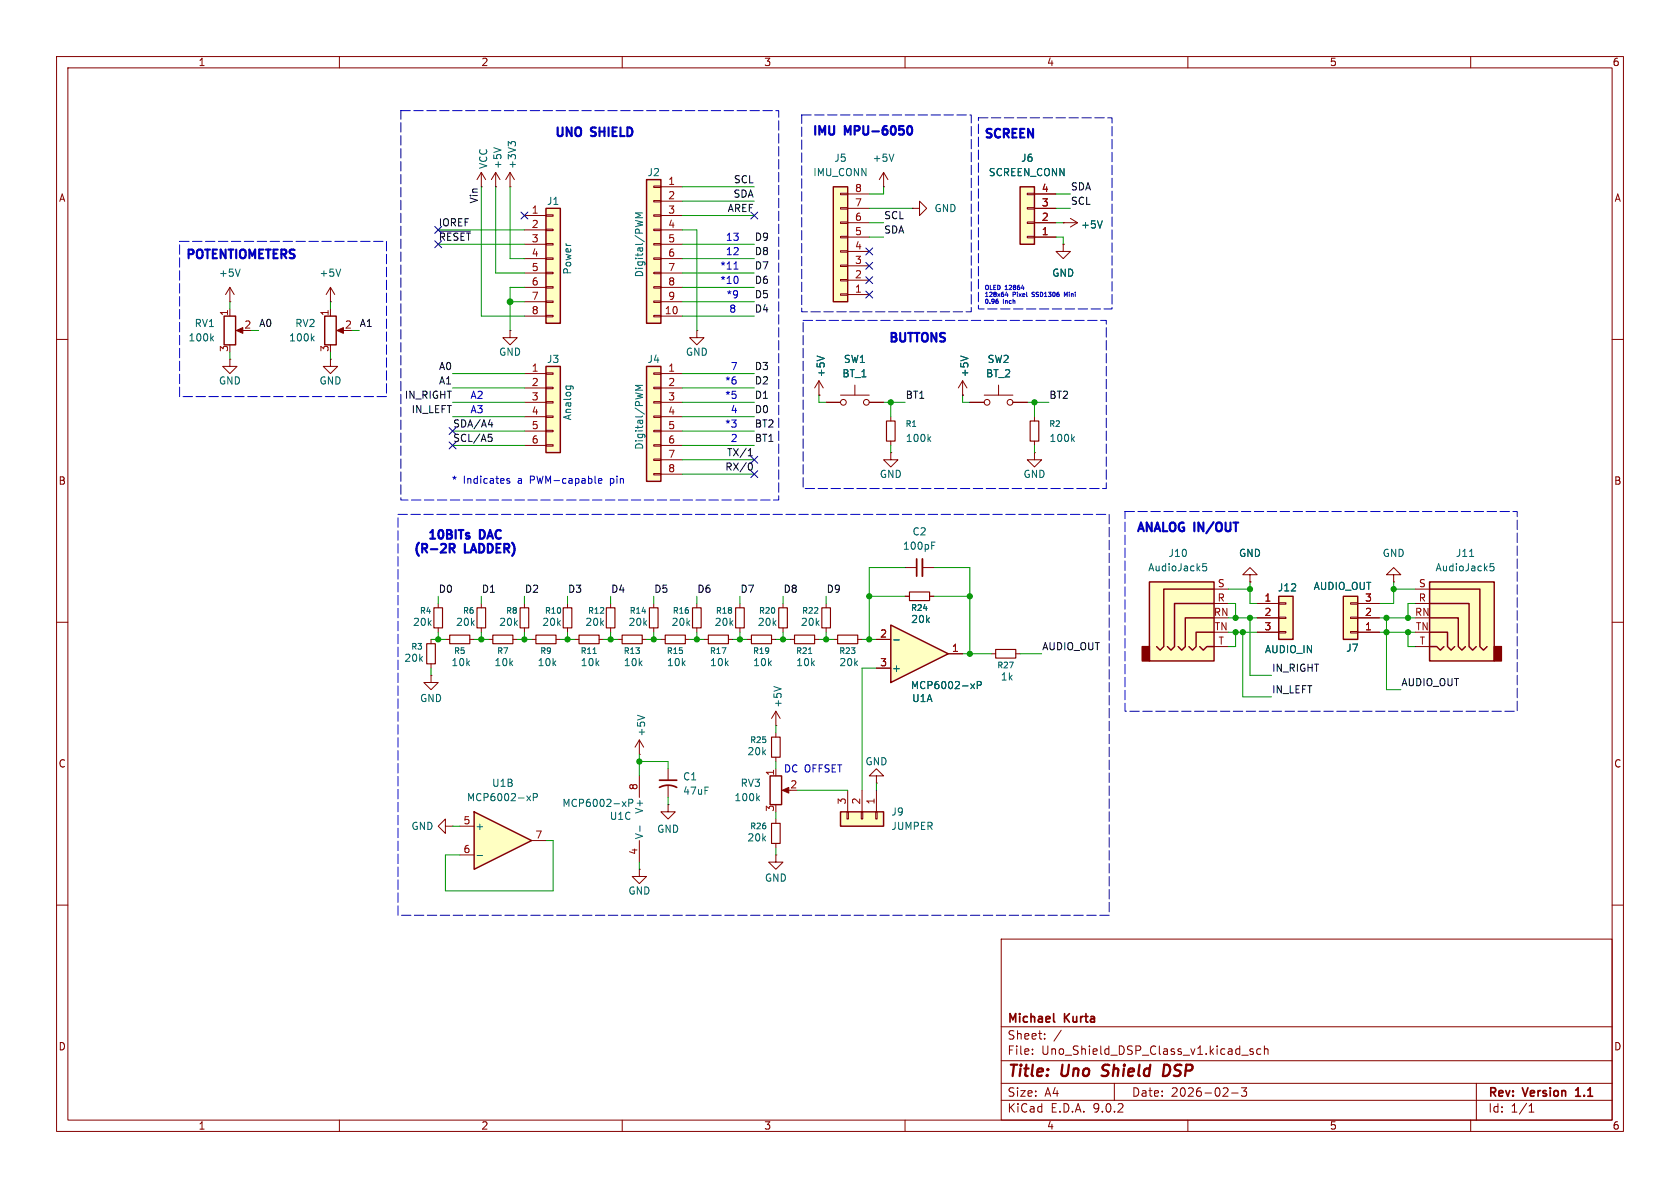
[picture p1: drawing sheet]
<svg xmlns="http://www.w3.org/2000/svg" width="297mm" height="210mm" viewBox="0 0 297 210" stroke-linecap="round" stroke-linejoin="round" font-family="sans-serif">
<g fill="none" stroke="#840000" stroke-width=".18">
<path d="M10 10h277v190h-277zM12 12h273v186h-273zM60 10v2M110 10v2M160 10v2M210 10v2M260 10v2M188 39.4h.1M188 39.4h2.5M189.2 38.6l1.3 .8M190.5 39.4l-1.3 .7M40.6 53.3h.1"/>
<path d="M40.6 50.8v2.5M40.6 54.6v1.3M40.6 50.8l-.7 1.3M40.6 50.8l.8 1.3M42.2 58.4h1M58.4 53.3h.1M58.4 50.8l-.7 1.3M58.4 50.8l.8 1.3M58.4 50.8v2.5M90.2 58.4v1.3h1.2l-1.2 1.3-1.3-1.3h1.3M90.2 58.4h.1M10 60h2"/>
<path d="M40.6 63.5v1.3h1.3l-1.3 1.2-1.2-1.2h1.2M40.6 63.5h.1M285 60h2M10 110h2M285 110h2M10 160h2M177 166h108v32h-108zM285 160h2M60 198v2M110 198v2M160 198v2M177 194.5h108"/>
<path d="M177 191.5h108M177 187.5h108M177 181.5h108M182.5 186.3v.1M182.5 185.5v.1M184.7 183.6v.1M184.7 182.8v.1M187.6 182.1l-1.3 2M197 191.5v3M210 198v2M217.7 193.2h1.2M219.5 192.3h.9l-.5 .6 .4 .1v.7l-.2 .1h-.4l-.2-.1"/>
<path d="M219.5 186.5h1.2M221.5 185.5l-.3-.1-.2 .2v.2l.5 .2v.3h-.5M222.9 185.5l-.4-.1-.3 .3v.4l.1 .2h.6M223.5 185.5l.2-.1 .4 .1 .1 .9M223.5 184.9v1.5M260 198v2M261 191.5v6.5M270.3 196.6h.9M270.3 195.5l.4-.4v1.5"/>
</g>
<path d="M186.3 179.2v1.3l.2 .2M278.6 193.8h.8M278.7 192.6l-.1 .1" fill="none" stroke="#840000" stroke-width=".3"/>
<path d="M194.7 190.1l.3 .1M195.1 188.4l-.2 .4 .1 .2M206.6 188.3l-.8-.1-.2 2h.5l.5-.3" fill="none" stroke="#840000" stroke-width=".4"/>
<path d="M194.9 39l-.5 1.3M37.4 59.8l.3 .5M37.7 59.4l-.4 .5M42.5 47.6l-.5 1.2M60.2 47.6l-.4 1.2" fill="none" stroke="#006464" stroke-width=".18"/>
<path d="M39.6 55.9h2.1v5.1h-2.1z" fill="none" stroke="#840000" stroke-width=".25"/>
<path d="M41.8 58.4l1.1-.5v1z" fill="#840000" stroke="#840000" stroke-width=".18"/>
<path d="M180.3 33h2.6v10.2h-2.6z" fill="#ffffc2"/>
<path d="M180.3 33h2.6v10.2h-2.6z" fill="none" stroke="#840000" stroke-width=".25"/>
<g fill="none" stroke="#840000" stroke-width=".18">
<path d="M181.6 39.2h1.3v.3h-1.3zM181.6 36.7h1.3v.3h-1.3zM181.6 34.2h1.3v.2h-1.3zM182.9 39.4h3.8M182.9 36.8h3.8M182.9 34.3h3.8M181.6 41.8h1.3v.2h-1.3zM182.9 41.9h3.8M170.2 69.9h.1M170.2 67.3l-.8 1.3M170.2 67.3l.7 1.3M170.2 67.3v2.6"/>
<path d="M171.4 71.1h2.6M174 69.9h5.1M176.5 68.1v1.8M179.1 71.1h2.5M182.9 80v1.3h1.2l-1.2 1.3-1.3-1.3h1.3M182.9 80h.1"/>
<circle cx="174.5" cy="71.1" r=".51"/>
<circle cx="178.6" cy="71.1" r=".51"/>
</g>
<path d="M169.8 62.9l1.3 .5" fill="none" stroke="#006464" stroke-width=".18"/>
<path d="M114.3 64.8h2.5v20.3h-2.5z" fill="#ffffc2"/>
<path d="M114.3 64.8h2.5v20.3h-2.5z" fill="none" stroke="#840000" stroke-width=".25"/>
<g fill="none" stroke="#840000" stroke-width=".18">
<path d="M115.6 65.9h1.2v.3h-1.2zM115.6 68.5h1.2v.2h-1.2zM115.6 71h1.2v.2h-1.2zM115.6 73.5h1.2v.3h-1.2zM115.6 76.1h1.2v.2h-1.2zM115.6 78.6h1.2v.3h-1.2zM116.8 66h3.8M116.8 68.6h3.8M116.8 71.1h3.8M116.8 73.7h3.8M116.8 76.2h3.8M116.8 78.7h3.8"/>
<path d="M157.5 73.7v.7M157.5 78v.7M115.6 81.2h1.2v.2h-1.2zM115.6 83.7h1.2v.2h-1.2zM116.8 81.3h3.8M116.8 83.8h3.8M157.5 80v1.3h1.2l-1.2 1.3-1.3-1.3h1.3M157.5 80h.1M137.2 151.1v1.3h1.2l-1.2 1.3-1.3-1.3h1.3M137.2 151.1h.1"/>
</g>
<path d="M113.6 68.1h-1.3l.9 .4-.9 .5h1.3M164.2 77.6l.3 .4M164.5 77.2l-.4 .5" fill="none" stroke="#006464" stroke-width=".18"/>
<path d="M156.7 74.4h1.5v3.6h-1.5z" fill="none" stroke="#840000" stroke-width=".2"/>
<path d="M96.5 64.8h2.6v15.2h-2.6z" fill="#ffffc2"/>
<path d="M96.5 64.8h2.6v15.2h-2.6z" fill="none" stroke="#840000" stroke-width=".25"/>
<g fill="none" stroke="#840000" stroke-width=".18">
<path d="M90.2 33h.1M90.2 30.5l-.8 1.3M90.2 30.5l.7 1.3M90.2 30.5v2.5M92.7 66h3.8M92.7 68.6h3.8M92.7 71.1h3.8M92.7 73.7h3.8M92.7 76.2h3.8M92.7 78.7h3.8M96.5 65.9h1.3v.3h-1.3zM96.5 68.5h1.3v.2h-1.3z"/>
<path d="M96.5 71h1.3v.2h-1.3zM96.5 73.5h1.3v.3h-1.3zM96.5 76.1h1.3v.2h-1.3zM96.5 78.6h1.3v.3h-1.3zM113 137.2v3.8M113 148.6v3.8"/>
</g>
<path d="M90.3 25.4l-.4-.4v.8M90.3 25.3l.3-.3h.3l.2 .3M100.1 68.2h1l.2 .3M100.1 68.2v.4M100.8 68.2l.1 .4M110 141.7l.7 .9M110.7 141.7l-.7 .9M111.2 142l.6-.1 .1-.2-.1-.3-.6-.1v1.3M113.1 146v1" fill="none" stroke="#006464" stroke-width=".18"/>
<path d="M203.2 102.9h11.4v13.9h-11.4z" fill="#ffffc2"/>
<path d="M201.9 114.3h1.3v2.5h-1.3z" fill="#840000" stroke="#840000" stroke-width=".25"/>
<path d="M203.2 102.9h11.4v13.9h-11.4zM212.1 114.3l.6 .6 .7-.6h1.2M214.6 106.7h-7v7.6l-.6 .6-.6-.6M214.6 111.8h-3.1v2.5l-.7 .6-.6-.6M214.6 104.1h-8.9v10.2l-.6 .6-.6-.6M214.6 109.2h-5.1v5.1l-.6 .6-.6-.6" fill="none" stroke="#840000" stroke-width=".25"/>
<path d="M214.6 104.1h2.6M214.6 106.7h2.6M214.6 114.3h2.6" fill="none" stroke="#840000" stroke-width=".18"/>
<path d="M213.3 99.6h-.6l-.1 .6 .2-.1 .4 .1 .1 .2v.4l-.2 .1-.5-.1" fill="none" stroke="#006464" stroke-width=".18"/>
<path d="M157.5 110.5l10.1 5.1-10.1 5.1z" fill="#ffffc2"/>
<path d="M157.5 110.5l10.1 5.1-10.1 5.1z" fill="none" stroke="#840000" stroke-width=".25"/>
<g fill="none" stroke="#840000" stroke-width=".18">
<path d="M85.1 30.5l-.8 1.3M85.1 30.5l.8 1.3M85.1 30.5v2.5M161.3 36.8h1.3v-1.2l1.2 1.2-1.2 1.3v-1.3M161.3 36.8h.1M182.9 73.7v.7M182.9 78v.7M154.9 118.1h2.6M154.9 113h2.6M160 105.4h.8M160 100.3h2.1M163.1 100.3h2"/>
<path d="M164.3 105.4h.8M167.6 115.6h2.6M175.3 115.6h.7M179.6 115.6h.7"/>
</g>
<path d="M189.6 77.6l.3 .4M189.9 77.2l-.4 .5M164.7 96.4h.4M164.7 95.8h.6M158 113.1h1M171.6 120.9l.7 .8M172.3 120.9l-.7 .8M172.8 121.1h.6l.1-.2-.1-.3-.6-.1v1.2" fill="none" stroke="#006464" stroke-width=".18"/>
<path d="M182.1 74.4h1.5v3.6h-1.5zM160.8 104.6h3.5v1.6h-3.5zM176 114.8h3.6v1.5h-3.6z" fill="none" stroke="#840000" stroke-width=".2"/>
<path d="M162.1 98.8v3.1" fill="none" stroke="#840000" stroke-width=".3"/>
<path d="M163.1 98.8v3.1" fill="none" stroke="#840000" stroke-width=".33"/>
<path d="M226.1 105.4h2.5v7.6h-2.5z" fill="#ffffc2"/>
<path d="M226.1 105.4h2.5v7.6h-2.5z" fill="none" stroke="#840000" stroke-width=".25"/>
<path d="M222.2 106.7h3.9M222.2 109.2h3.9M222.2 111.8h3.9M226.1 106.6h1.2v.2h-1.2zM226.1 109.1h1.2v.2h-1.2zM226.1 111.6h1.2v.3h-1.2z" fill="none" stroke="#840000" stroke-width=".18"/>
<path d="M237.5 105.4h2.5v7.6h-2.5z" fill="#ffffc2"/>
<path d="M57.4 55.9h2v5.1h-2zM237.5 105.4h2.5v7.6h-2.5z" fill="none" stroke="#840000" stroke-width=".25"/>
<g fill="none" stroke="#840000" stroke-width=".18">
<path d="M156.2 33h.1M156.2 30.5l-.8 1.3M156.2 30.5l.8 1.3M156.2 30.5v2.5M58.4 54.6v1.3M59.9 58.4h1.1M58.4 63.5v1.3h1.3l-1.3 1.2-1.3-1.2h1.3M58.4 63.5h.1M86.4 113h.7M90.7 113h.7M92.7 106.7v.7M92.7 111v.8"/>
<path d="M238.8 111.6h1.2v.3h-1.2zM238.8 109.1h1.2v.2h-1.2zM238.8 106.6h1.2v.2h-1.2zM240 111.8h3.8M240 109.2h3.8M240 106.7h3.8M246.4 101.6h1.2l-1.2-1.3-1.3 1.3h1.3v1.3M246.4 102.9h.1"/>
</g>
<path d="M59.6 58.4l1.1-.5v1z" fill="#840000" stroke="#840000" stroke-width=".18"/>
<path d="M158 27.2l-.4 1.3M55.2 59.8l.3 .5M55.5 59.4l-.5 .5" fill="none" stroke="#006464" stroke-width=".18"/>
<path d="M87.1 112.3h3.6v1.5h-3.6zM91.9 107.4h1.6v3.6h-1.6z" fill="none" stroke="#840000" stroke-width=".2"/>
<path d="M252.7 102.9h11.5v13.9h-11.5z" fill="#ffffc2"/>
<path d="M264.2 114.3h1.2v2.5h-1.2z" fill="#840000" stroke="#840000" stroke-width=".25"/>
<path d="M252.7 102.9h11.5v13.9h-11.5zM252.7 106.7h7v7.6l.6 .6 .7-.6M252.7 111.8h3.2v2.5l.6 .6 .7-.6M252.7 114.3h1.3l.6 .6 .7-.6M252.7 104.1h8.9v10.2l.7 .6 .6-.6M252.7 109.2h5.1v5.1l.6 .6 .7-.6M136.1 137.2h2.1v5h-2.1z" fill="none" stroke="#840000" stroke-width=".25"/>
<g fill="none" stroke="#840000" stroke-width=".18">
<path d="M87.6 33h.1M87.6 30.5l-.7 1.3M87.6 30.5l.8 1.3M87.6 30.5v2.5M123.2 58.4v1.3h1.3l-1.3 1.3-1.3-1.3h1.3M123.2 58.4h.1M76.2 119.4v1.3h1.3l-1.3 1.2-1.3-1.2h1.3M76.2 119.4h.1M76.2 113v.8M76.2 117.3v.8M78.7 113h.8M83.1 113h.7"/>
<path d="M94 113h.7M98.3 113h.8M100.3 106.7v.7M100.3 111v.8M115.6 106.7v.7M115.6 111v.8M116.8 113h.8M121.2 113h.7M123.2 106.7v.7M123.2 111v.8M124.5 113h.7M128.8 113h.7"/>
<path d="M130.8 106.7v.7M130.8 111v.8M132.1 113h.7M136.4 113h.8M139.7 113h.8M144 113h.8M147.3 113h.8M151.6 113h.8M221 101.6h1.2l-1.2-1.3-1.3 1.3h1.3v1.3M221 102.9h.1M250.2 104.1h2.5M250.2 106.7h2.5"/>
<path d="M250.2 114.3h2.5M137.2 129.5v.8M137.2 133.9v.7M137.2 135.9v1.3M138.7 139.7h1M78.7 146.1v-1.3l-1.2 1.3 1.2 1.2v-1.2h1.3M80 146.1h.1M137.2 144.8v.7M137.2 149.1v.8"/>
</g>
<path d="M87.3 26.1l1.3 .4M259.8 98.4h.7M264.1 99.6h-.6l-.1 .6 .2-.1 .4 .1 .1 .2v.4l-.2 .1-.5-.1M142.9 115.5h.6M133.9 141.1l.4 .4M134.3 140.7l-.5 .5" fill="none" stroke="#006464" stroke-width=".18"/>
<g fill="none" stroke="#840000" stroke-width=".2">
<path d="M75.4 113.8h1.6v3.5h-1.6zM79.5 112.3h3.6v1.5h-3.6zM94.7 112.3h3.6v1.5h-3.6zM99.6 107.4h1.5v3.6h-1.5zM114.8 107.4h1.5v3.6h-1.5zM117.6 112.3h3.6v1.5h-3.6zM122.4 107.4h1.6v3.6h-1.6zM125.2 112.3h3.6v1.5h-3.6zM130 107.4h1.6v3.6h-1.6zM132.8 112.3h3.6v1.5h-3.6zM140.5 112.3h3.5v1.5h-3.5zM148.1 112.3h3.5v1.5h-3.5z"/>
<path d="M136.4 130.3h1.5v3.6h-1.5zM136.4 145.5h1.5v3.6h-1.5z"/>
</g>
<path d="M138.3 139.7l1.1-.5v1z" fill="#840000" stroke="#840000" stroke-width=".18"/>
<path d="M114.3 31.8h2.5v25.4h-2.5z" fill="#ffffc2"/>
<path d="M114.3 31.8h2.5v25.4h-2.5z" fill="none" stroke="#840000" stroke-width=".25"/>
<g fill="none" stroke="#840000" stroke-width=".18">
<path d="M115.6 32.9h1.2v.2h-1.2zM115.6 35.4h1.2v.3h-1.2zM115.6 38h1.2v.2h-1.2zM116.8 33h3.8M116.8 35.6h3.8M116.8 38.1h3.8M115.6 40.5h1.2v.3h-1.2zM115.6 43.1h1.2v.2h-1.2zM115.6 45.6h1.2v.2h-1.2zM115.6 48.1h1.2v.3h-1.2zM115.6 50.7h1.2v.2h-1.2zM115.6 53.2h1.2v.3h-1.2z"/>
<path d="M115.6 55.8h1.2v.2h-1.2zM116.8 40.6h3.8M116.8 43.2h3.8M116.8 45.7h3.8M116.8 48.3h3.8M116.8 50.8h3.8M116.8 53.3h3.8M116.8 55.9h3.8M85.1 106.7v.7M85.1 111v.8"/>
</g>
<path d="M113.6 37.6h-1.3l.9 .5-.9 .4h1.3" fill="none" stroke="#006464" stroke-width=".18"/>
<path d="M84.3 107.4h1.6v3.6h-1.6z" fill="none" stroke="#840000" stroke-width=".2"/>
<path d="M96.5 36.8h2.6v20.4h-2.6z" fill="#ffffc2"/>
<path d="M96.5 36.8h2.6v20.4h-2.6z" fill="none" stroke="#840000" stroke-width=".25"/>
<g fill="none" stroke="#840000" stroke-width=".18">
<path d="M92.7 38.1h3.8M96.5 38h1.3v.2h-1.3zM92.7 40.6h3.8M92.7 43.2h3.8M92.7 45.7h3.8M92.7 48.3h3.8M92.7 50.8h3.8M92.7 53.3h3.8M92.7 55.9h3.8M96.5 40.5h1.3v.3h-1.3zM96.5 43.1h1.3v.2h-1.3zM96.5 45.6h1.3v.2h-1.3z"/>
<path d="M96.5 48.1h1.3v.3h-1.3zM96.5 50.7h1.3v.2h-1.3zM96.5 53.2h1.3v.3h-1.3zM96.5 55.8h1.3v.2h-1.3zM77.5 106.7v.7M77.5 111v.8M138.4 106.7v.7M138.4 111v.8M146 106.7v.7M146 111v.8M113 133.4h.1M113 130.8l-.7 1.3"/>
<path d="M113 130.8l.8 1.3M113 130.8v2.6M118.1 135.9v2M118.1 138.9v2.1M137.2 128.3h.1M137.2 125.7l-.8 1.3M137.2 125.7l.7 1.3M137.2 125.7v2.6M118.1 142.2v1.3h1.3l-1.3 1.3-1.3-1.3h1.3M118.1 142.2h.1"/>
</g>
<path d="M76.7 107.4h1.5v3.6h-1.5zM137.7 107.4h1.5v3.6h-1.5zM145.3 107.4h1.5v3.6h-1.5z" fill="none" stroke="#840000" stroke-width=".2"/>
<path d="M112.7 126.4l1.3 .5M136.8 121.4l1.3 .4" fill="none" stroke="#006464" stroke-width=".18"/>
<path d="M116.6 139.2a3.2 3.2 0 0 1 3 0M116.6 137.9h3" fill="none" stroke="#840000" stroke-width=".3"/>
<path d="M147.3 33h2.6v20.3h-2.6z" fill="#ffffc2"/>
<path d="M147.3 33h2.6v20.3h-2.6z" fill="none" stroke="#840000" stroke-width=".25"/>
<g fill="none" stroke="#840000" stroke-width=".18">
<path d="M148.6 39.2h1.3v.3h-1.3zM148.6 36.7h1.3v.3h-1.3zM148.6 34.2h1.3v.2h-1.3zM149.9 39.4h3.8M149.9 36.8h3.8M149.9 34.3h3.8M148.6 51.9h1.3v.3h-1.3zM148.6 49.4h1.3v.3h-1.3zM148.6 46.9h1.3v.2h-1.3zM148.6 44.3h1.3v.3h-1.3zM148.6 41.8h1.3v.2h-1.3zM149.9 52.1h3.8"/>
<path d="M149.9 49.5h3.8M149.9 47h3.8M149.9 44.5h3.8M149.9 41.9h3.8"/>
</g>
<path d="M83.8 143.5l10.2 5.1-10.2 5.1z" fill="#ffffc2"/>
<path d="M83.8 143.5l10.2 5.1-10.2 5.1z" fill="none" stroke="#840000" stroke-width=".25"/>
<path d="M154.9 137.2h1.3l-1.3-1.3-1.2 1.3h1.2v1.2M154.9 138.4h.1M81.3 146.1h2.5M81.3 151.1h2.5M94 148.6h2.5M113 153.7v1.2h1.3l-1.3 1.3-1.2-1.3h1.2M113 153.7h.1" fill="none" stroke="#840000" stroke-width=".18"/>
<path d="M84.3 151.2h1M93.1 140.7l.7 .8M93.8 140.7l-.7 .8M94.3 140.9h.6l.1-.2-.1-.3-.6-.1v1.2" fill="none" stroke="#006464" stroke-width=".18"/>
<path d="M148.6 143.5h7.6v2.6h-7.6z" fill="#ffffc2"/>
<path d="M148.6 143.5h7.6v2.6h-7.6z" fill="none" stroke="#840000" stroke-width=".25"/>
<g fill="none" stroke="#840000" stroke-width=".18">
<path d="M182.9 39.4h3.8M182.9 36.8h3.8M182.9 34.3h3.8M188 39.4h.1M182.9 41.9h3.8M188 43.2v1.3h1.2l-1.2 1.2-1.3-1.2h1.3M188 43.2h.1M144.8 69.9h.1M144.8 67.3l-.8 1.3M144.8 67.3l.7 1.3M144.8 67.3v2.6M146 71.1h2.6"/>
<path d="M148.6 69.9h5.1M151.1 68.1v1.8M153.7 71.1h2.5M170.2 69.9h.1M171.4 71.1h2.6M179.1 71.1h2.5M101.6 113h.8M105.9 113h.8M107.9 106.7v.7M107.9 111v.8M109.2 113h.8M113.5 113h.8"/>
<path d="M154.9 113h2.6M154.9 118.1h2.6M160 105.4h.8M164.3 105.4h.8M167.6 115.6h2.6M221 102.9h.1M222.2 106.7h3.9M222.2 109.2h3.9M222.2 111.8h3.9M240 106.7h3.8M240 109.2h3.8M240 111.8h3.8"/>
<path d="M149.9 139.7v3.8M152.4 139.7v3.8M154.9 139.7v3.8M149.7 143.5h.3v1.3h-.3zM152.3 143.5h.2v1.3h-.2zM154.8 143.5h.3v1.3h-.3z"/>
<circle cx="149.1" cy="71.1" r=".51"/>
<circle cx="153.2" cy="71.1" r=".51"/>
</g>
<path d="M102.4 112.3h3.5v1.5h-3.5zM107.2 107.4h1.5v3.6h-1.5zM110 112.3h3.5v1.5h-3.5z" fill="none" stroke="#840000" stroke-width=".2"/>
<path d="M194.9 39l-.5 1.3M144.4 62.9l1.3 .5M169.8 62.9l1.3 .5M104.8 115.5h.6M158 113.1h1M171.6 120.9l.7 .8M172.3 120.9l-.7 .8M172.8 121.1h.6l.1-.2-.1-.3-.6-.1v1.2" fill="none" stroke="#006464" stroke-width=".18"/>
<path d="M77.7 40.9h5.5M86.3 76.8h.6M86.3 75.1h.8M86.5 77.3h.3l.2 .2-.1 .5h-.4M86.9 74.7v.8M132.4 79.6l.2-.3v1.3M132.3 80.6h.7M132.6 81.8a.68 .68 0 0 1 .4 .7 .68 .68 0 0 1-.4 .6" fill="none" stroke="#0f0f0f" stroke-width=".18"/>
<g fill="none" stroke="#009600" stroke-width=".18">
<path d="M85.1 33v22.9h7.6M87.6 33v15.3h5.1M90.2 33v12.7h2.5M120.6 38.1h12.7M120.6 35.6h12.7M120.6 33h12.7M153.7 39.4h2.5M153.7 36.8h7.6M156.2 33v1.3h-2.5M186.7 34.3h2.5M186.7 39.4h1.3M186.7 36.8h2.5"/>
<path d="M40.6 53.3v1.3M44.4 58.4h1.3M58.4 53.3v1.3M62.2 58.4h1.3M77.5 40.6h15.2M77.5 43.2h15.2M90.2 53.3h2.5M92.7 50.8h-2.5v7.6M120.6 40.6h2.6v17.8M120.6 55.9h12.7M120.6 48.3h12.7M120.6 43.2h12.7"/>
<path d="M120.6 50.8h12.7M120.6 45.7h12.7M120.6 53.3h12.7M153.7 41.9h2.5M186.7 41.9h1.3v1.3M40.6 62.2v1.3M58.4 62.2v1.3M80 66h12.7M80 68.6h12.7M80 73.7h12.7M80 78.7h12.7M80 71.1h12.7"/>
<path d="M80 76.2h12.7M120.6 66h12.7M120.6 68.6h12.7M120.6 73.7h12.7M120.6 78.7h12.7M120.6 71.1h12.7M120.6 76.2h12.7M144.8 69.9v1.2h1.2M156.2 71.1h3.8M157.5 71.1v2.6M157.5 78.7v1.3M170.2 69.9v1.2h1.2"/>
<path d="M181.6 71.1h3.8M182.9 71.1v2.6M182.9 78.7v1.3M120.6 83.8h12.7M120.6 81.3h12.7M76.2 113h2.5M76.2 118.1v1.3M77.5 105.4v1.3M77.5 111.8v1.2M83.8 113h2.6M85.1 105.4v1.3M85.1 111.8v1.2"/>
<path d="M91.4 113h2.6M92.7 105.4v1.3M92.7 111.8v1.2M99.1 113h2.5M100.3 105.4v1.3M100.3 111.8v1.2M106.7 113h2.5M107.9 105.4v1.3M107.9 111.8v1.2M114.3 113h2.5M115.6 105.4v1.3M115.6 111.8v1.2"/>
<path d="M121.9 113h2.6M123.2 105.4v1.3M123.2 111.8v1.2M129.5 113h2.6M130.8 105.4v1.3M130.8 111.8v1.2M137.2 113h2.5M138.4 105.4v1.3M138.4 111.8v1.2M144.8 113h2.5M146 105.4v1.3M146 111.8v1.2"/>
<path d="M152.4 113h2.5M153.7 105.4h6.3M154.9 118.1h-2.5v21.6M160 100.3h-6.3v12.7M165.1 100.3h6.3v15.3M165.1 105.4h6.3M170.2 115.6h5.1M180.3 115.6h3.8M217.2 111.8h5M217.2 106.7h1.2v2.5M217.2 109.2h5M217.2 104.1h3.8"/>
<path d="M218.4 111.8v2.5h-1.2M219.7 111.8v11.4h5.1M221 102.9v3.8h1.2M221 109.2v10.2h3.8M243.8 111.8h6.4M243.8 109.2h6.4M245.1 109.2v12.7h2.5M246.4 104.1h3.8M246.4 102.9v3.8h-2.6M248.9 111.8v2.5h1.3M250.2 106.7h-1.3v2.5M113 133.4v3.8"/>
<path d="M113 134.6h5.1v1.3M137.2 128.3v1.2M137.2 134.6v1.3M141 139.7h8.9M154.9 138.4v1.3M80 146.1h1.3M96.5 148.6h1.3v8.9h-19.1v-6.4h2.6M113 152.4v1.3M118.1 141v1.2M137.2 143.5v1.3M137.2 149.9v1.2"/>
</g>
<g fill="none" stroke="#000084" stroke-width=".18">
<path d="M92.1 37.5l1.2 1.2M93.3 37.5l-1.2 1.2M132.7 37.5l1.3 1.2M134 37.5l-1.3 1.2M76.9 42.6l1.2 1.2M76.9 40l1.2 1.2M78.1 42.6l-1.2 1.2M78.1 40l-1.2 1.2M153.1 51.5l1.2 1.2M153.1 48.9l1.2 1.2M153.1 43.8l1.2 1.3M153.1 46.4l1.2 1.2"/>
<path d="M154.3 51.5l-1.2 1.2M154.3 48.9l-1.2 1.2M154.3 43.8l-1.2 1.3M154.3 46.4l-1.2 1.2M79.4 78.1l1.2 1.2M79.4 75.6l1.2 1.2M80.6 78.1l-1.2 1.2M80.6 75.6l-1.2 1.2M132.7 83.2l1.3 1.2M132.7 80.7l1.3 1.2M134 83.2l-1.3 1.2M134 80.7l-1.3 1.2"/>
</g>
<path d="M129.8 47.6h.7M130.4 49.1v.8M176.3 53.2l.2 .1-.2 .3M177.9 51.6l-.1 .6h.4M178.1 51.9v.5M180.6 50.9h.5M182.4 52.4h.1M182.5 51.7v.3M182.5 51.7h.1M188.7 51.7l-.3 .5-.2-.5v.7M90.1 84.7l-.3-.1-.2 .2 .1 .2 .4 .1v.3h-.5M105.8 85l.6-.1-.1-.2-.3-.1-.2 .2 .1 .6h.4" fill="none" stroke="#0000c2" stroke-width=".18"/>
<path d="M160.5 22.4l.2-.1a.83 .83 0 0 1 .6 .6 .83 .83 0 0 1-.3 .8l-.1 .1a.82 .82 0 0 1-.4-1.4zM74.1 95.9l-.3 .3M79.5 96.1v1.6M79.9 96.9l.5 .8M80.4 96.4l-.2 .5h-.7M82.9 94.8v.3M90.5 95.9l.3 .3" fill="none" stroke="#0000c2" stroke-width=".38"/>
<path d="M70.9 19.6h66.8v68.8h-66.8zM141.7 20.3h30v34.8h-30zM173 20.8h23.6v33.8h-23.6zM31.7 42.7h36.6v27.4h-36.6zM142 56.6h53.6v29.8h-53.6zM70.4 90.9h125.7v70.9h-125.7zM198.9 90.4h69.3v35.3h-69.3z" fill="none" stroke="#0000c2" stroke-width=".18" stroke-dasharray="1.7 .6"/>
<g fill="#009600" stroke="#009600" stroke-width=".18">
<circle cx="90.2" cy="53.3" r=".51"/>
<circle cx="123.2" cy="113" r=".46"/>
<circle cx="115.6" cy="113" r=".46"/>
<circle cx="113" cy="134.6" r=".46"/>
<circle cx="92.7" cy="113" r=".46"/>
<circle cx="85.1" cy="113" r=".46"/>
<circle cx="100.3" cy="113" r=".46"/>
<circle cx="77.5" cy="113" r=".46"/>
<circle cx="107.9" cy="113" r=".46"/>
<circle cx="218.4" cy="111.8" r=".46"/>
<circle cx="221" cy="104.1" r=".46"/>
<circle cx="219.7" cy="111.8" r=".46"/>
<circle cx="221" cy="109.2" r=".46"/>
<circle cx="218.4" cy="109.2" r=".46"/>
<circle cx="153.7" cy="113" r=".46"/>
<circle cx="171.4" cy="115.6" r=".46"/>
<circle cx="171.4" cy="105.4" r=".46"/>
<circle cx="248.9" cy="109.2" r=".46"/>
<circle cx="246.4" cy="104.1" r=".46"/>
<circle cx="245.1" cy="109.2" r=".46"/>
<circle cx="245.1" cy="111.8" r=".46"/>
<circle cx="248.9" cy="111.8" r=".46"/>
<circle cx="138.4" cy="113" r=".46"/>
<circle cx="130.8" cy="113" r=".46"/>
<circle cx="157.5" cy="71.1" r=".46"/>
<circle cx="153.7" cy="105.4" r=".46"/>
<circle cx="146" cy="113" r=".46"/>
<circle cx="182.9" cy="71.1" r=".46"/>
</g>
<g font-size="2.8" fill="#840000">
<text x="178" y="190.9">Title:</text>
<text x="187.7" y="190.9">Uno</text>
<text x="195.7" y="190.9">Shield</text>
<text x="207.3" y="190.9">DSP</text>
</g>
<g font-size="2.1" fill="#0000c2">
<text x="97.8" y="24.7">UNO</text>
<text x="104.6" y="24.7">SHIELD</text>
<text x="143.3" y="24.5">IMU</text>
<text x="149.4" y="24.5">MPU-6050</text>
<text x="173.7" y="25">SCREEN</text>
<text x="32.6" y="46.3">POTENTIOMETERS</text>
<text x="156.8" y="61">BUTTONS</text>
<text x="75.3" y="95.9">10BITs</text>
<text x="84.9" y="95.9">DAC</text>
<text x="200.6" y="94.6">ANALOG IN/OUT</text>
<text x="72.8" y="98.3">(R-2R</text>
<text x="82.2" y="98.3">LADDER)</text>
</g>
<g font-size="2.1" fill="#840000">
<text x="178" y="184">Sheet:</text>
<text x="178" y="181.2">Michael</text>
<text x="188.2" y="181.2">Kurta</text>
<text x="178" y="186.7">File:</text>
<text x="184.1" y="186.7">Uno_Shield_DSP_Class_v1.kicad_sch</text>
<text x="178" y="196.9">KiCad</text>
<text x="178" y="194.1">Size:</text>
<text x="184.7" y="194.1">A4</text>
<text x="185.7" y="196.9">E.D.A.</text>
<text x="193.3" y="196.9">9.0.2</text>
<text x="200" y="194.1">Date:</text>
<text x="207" y="194.1">2026-02-3</text>
<text x="263" y="194.3">Rev:</text>
<text x="263" y="196.9">Id:</text>
<text x="267.1" y="196.9">1/1</text>
<text x="269.4" y="194.3">Version</text>
<text x="279.3" y="194.3">1.1</text>
</g>
<g font-size="1.8" fill="#840000">
<text x="35" y="11.9">1</text>
<text x="85" y="11.9">2</text>
<text x="135" y="11.9">3</text>
<text x="185" y="11.9">4</text>
<text x="235" y="11.9">5</text>
<text x="285" y="11.9">6</text>
<text x="10.3" y="35.9">A</text>
<text x="285.3" y="35.9">A</text>
<text x="10.3" y="85.9">B</text>
<text x="285.3" y="85.9">B</text>
<text x="10.3" y="135.9">C</text>
<text x="285.3" y="135.9">C</text>
<text x="10.3" y="185.9">D</text>
<text x="285.3" y="185.9">D</text>
<text x="35" y="199.9">1</text>
<text x="85" y="199.9">2</text>
<text x="135" y="199.9">3</text>
<text x="185" y="199.9">4</text>
<text x="235" y="199.9">5</text>
<text x="285" y="199.9">6</text>
</g>
<g font-size="1.8" fill="#006464">
<text x="86.3" y="30" transform="rotate(-90 86.3 30)">VCC</text>
<text x="88.8" y="30" transform="rotate(-90 88.8 30)">+5V</text>
<text x="91.4" y="30" transform="rotate(-90 91.4 30)">+3V3</text>
<text x="147.4" y="28.8">J5</text>
<text x="154.2" y="28.8">+5V</text>
<text x="180.4" y="28.8">J6</text>
<text x="114.4" y="31.3">J2</text>
<text x="143.7" y="31.3">IMU_CONN</text>
<text x="174.7" y="31.3">SCREEN_CONN</text>
<text x="96.6" y="36.4">J1</text>
<text x="165.1" y="37.7">GND</text>
<text x="191" y="40.6">+5V</text>
<text x="38.6" y="49.1">+5V</text>
<text x="56.4" y="49.1">+5V</text>
<text x="101.2" y="48.6" transform="rotate(-90 101.2 48.6)">Power</text>
<text x="113.9" y="49.1" transform="rotate(-90 113.9 49.1)">Digital/PWM</text>
<text x="185.9" y="49.1">GND</text>
<text x="34.3" y="58">RV1</text>
<text x="52.1" y="58">RV2</text>
<text x="33.2" y="60.6">100k</text>
<text x="51" y="60.6">100k</text>
<text x="88.1" y="63.1">GND</text>
<text x="96.6" y="64.4">J3</text>
<text x="114.4" y="64.4">J4</text>
<text x="121.2" y="63.1">GND</text>
<text x="149.1" y="64.4">SW1</text>
<text x="174.5" y="64.4">SW2</text>
<text x="38.6" y="68.2">GND</text>
<text x="56.4" y="68.2">GND</text>
<text x="146" y="66.8" transform="rotate(-90 146 66.8)">+5V</text>
<text x="148.8" y="66.9">BT_1</text>
<text x="171.4" y="66.8" transform="rotate(-90 171.4 66.8)">+5V</text>
<text x="174.2" y="66.9">BT_2</text>
<text x="101.2" y="74.4" transform="rotate(-90 101.2 74.4)">Analog</text>
<text x="113.9" y="79.6" transform="rotate(-90 113.9 79.6)">Digital/PWM</text>
<text x="160" y="78.3">100k</text>
<text x="185.4" y="78.3">100k</text>
<text x="155.4" y="84.7">GND</text>
<text x="180.8" y="84.7">GND</text>
<text x="161.2" y="94.8">C2</text>
<text x="159.5" y="97.4">100pF</text>
<text x="202.9" y="101.2">AudioJack5</text>
<text x="206.5" y="98.7">J10</text>
<text x="218.9" y="98.7">GND</text>
<text x="244.3" y="98.7">GND</text>
<text x="253.7" y="101.2">AudioJack5</text>
<text x="257.3" y="98.7">J11</text>
<text x="225.8" y="104.7">J12</text>
<text x="232.1" y="104.5">AUDIO_OUT</text>
<text x="72.9" y="110.8">20k</text>
<text x="80.5" y="110.8">20k</text>
<text x="88.1" y="110.8">20k</text>
<text x="95.8" y="110.8">20k</text>
<text x="103.4" y="110.8">20k</text>
<text x="111" y="110.8">20k</text>
<text x="118.6" y="110.8">20k</text>
<text x="126.2" y="110.8">20k</text>
<text x="133.9" y="110.8">20k</text>
<text x="141.5" y="110.8">20k</text>
<text x="161" y="110.3">20k</text>
<text x="71.4" y="117.2">20k</text>
<text x="79.7" y="118">10k</text>
<text x="87.3" y="118">10k</text>
<text x="94.9" y="118">10k</text>
<text x="102.6" y="118">10k</text>
<text x="110.2" y="118">10k</text>
<text x="117.8" y="118">10k</text>
<text x="125.4" y="118">10k</text>
<text x="133" y="118">10k</text>
<text x="140.7" y="118">10k</text>
<text x="148.3" y="118">20k</text>
<text x="157.6" y="119">+</text>
<text x="223.5" y="115.7">AUDIO_IN</text>
<text x="237.9" y="115.4">J7</text>
<text x="74.2" y="124.3">GND</text>
<text x="138.4" y="125.2" transform="rotate(-90 138.4 125.2)">+5V</text>
<text x="160.9" y="122">MCP6002-xP</text>
<text x="161.2" y="124.3">U1A</text>
<text x="176.8" y="120.5">1k</text>
<text x="114.2" y="130.3" transform="rotate(-90 114.2 130.3)">+5V</text>
<text x="132" y="133.7">20k</text>
<text x="152.9" y="135.5">GND</text>
<text x="82.4" y="141.8">MCP6002-xP</text>
<text x="86.9" y="139.3">U1B</text>
<text x="99.3" y="142.8">MCP6002-xP</text>
<text x="113.9" y="144" transform="rotate(-90 113.9 144)">V+</text>
<text x="120.7" y="138.2">C1</text>
<text x="120.7" y="140.7">47uF</text>
<text x="129.8" y="141.8">100k</text>
<text x="130.8" y="139.3">RV3</text>
<text x="72.6" y="146.9">GND</text>
<text x="83.9" y="146.9">+</text>
<text x="107.7" y="145.1">U1C</text>
<text x="113.9" y="148.5" transform="rotate(-90 113.9 148.5)">V-</text>
<text x="116.1" y="147.4">GND</text>
<text x="132" y="148.9">20k</text>
<text x="157.5" y="144.4">J9</text>
<text x="157.5" y="146.9">JUMPER</text>
<text x="111" y="158.3">GND</text>
<text x="135.1" y="156.1">GND</text>
</g>
<g font-size="1.8" fill="#a90000">
<text x="118" y="32.8">1</text>
<text x="118" y="35.3">2</text>
<text x="151.1" y="34">8</text>
<text x="184.1" y="34">4</text>
<text x="93.9" y="37.8">1</text>
<text x="93.9" y="40.4">2</text>
<text x="118" y="37.8">3</text>
<text x="118" y="40.4">4</text>
<text x="151.1" y="41.7">5</text>
<text x="151.1" y="39.1">6</text>
<text x="151.1" y="36.6">7</text>
<text x="184.1" y="41.7">1</text>
<text x="184.1" y="39.1">2</text>
<text x="184.1" y="36.6">3</text>
<text x="93.9" y="42.9">3</text>
<text x="93.9" y="45.5">4</text>
<text x="118" y="42.9">5</text>
<text x="118" y="45.5">6</text>
<text x="151.1" y="46.7">3</text>
<text x="151.1" y="44.2">4</text>
<text x="93.9" y="48">5</text>
<text x="93.9" y="50.5">6</text>
<text x="93.9" y="53.1">7</text>
<text x="118" y="48">7</text>
<text x="118" y="50.5">8</text>
<text x="118" y="53.1">9</text>
<text x="151.1" y="51.8">1</text>
<text x="151.1" y="49.3">2</text>
<text x="40.4" y="56" transform="rotate(-90 40.4 56)">1</text>
<text x="43.1" y="58.2">2</text>
<text x="58.2" y="56" transform="rotate(-90 58.2 56)">1</text>
<text x="60.9" y="58.2">2</text>
<text x="93.9" y="55.6">8</text>
<text x="117.4" y="55.6">10</text>
<text x="40.4" y="62.3" transform="rotate(-90 40.4 62.3)">3</text>
<text x="58.2" y="62.3" transform="rotate(-90 58.2 62.3)">3</text>
<text x="93.9" y="65.8">1</text>
<text x="118" y="65.8">1</text>
<text x="93.9" y="68.3">2</text>
<text x="93.9" y="70.9">3</text>
<text x="118" y="68.3">2</text>
<text x="118" y="70.9">3</text>
<text x="93.9" y="73.4">4</text>
<text x="93.9" y="75.9">5</text>
<text x="118" y="73.4">4</text>
<text x="118" y="75.9">5</text>
<text x="93.9" y="78.5">6</text>
<text x="118" y="78.5">6</text>
<text x="118" y="81">7</text>
<text x="118" y="83.6">8</text>
<text x="215.2" y="106.4">R</text>
<text x="215.2" y="103.9">S</text>
<text x="223.4" y="106.4">1</text>
<text x="241.2" y="106.4">3</text>
<text x="250.7" y="106.4">R</text>
<text x="250.8" y="103.9">S</text>
<text x="155.5" y="112.8">2</text>
<text x="214.5" y="109">RN</text>
<text x="214.6" y="111.5">TN</text>
<text x="223.4" y="109">2</text>
<text x="223.4" y="111.5">3</text>
<text x="241.2" y="111.5">1</text>
<text x="241.2" y="109">2</text>
<text x="250.1" y="109">RN</text>
<text x="250.2" y="111.5">TN</text>
<text x="155.5" y="117.9">3</text>
<text x="168.2" y="115.3">1</text>
<text x="215.3" y="114">T</text>
<text x="250.9" y="114">T</text>
<text x="136.9" y="137.2" transform="rotate(-90 136.9 137.2)">1</text>
<text x="112.8" y="139.8" transform="rotate(-90 112.8 139.8)">8</text>
<text x="136.9" y="143.6" transform="rotate(-90 136.9 143.6)">3</text>
<text x="139.6" y="139.4">2</text>
<text x="149.6" y="142.3" transform="rotate(-90 149.6 142.3)">3</text>
<text x="152.1" y="142.3" transform="rotate(-90 152.1 142.3)">2</text>
<text x="154.7" y="142.3" transform="rotate(-90 154.7 142.3)">1</text>
<text x="81.8" y="145.8">5</text>
<text x="94.5" y="148.3">7</text>
<text x="81.8" y="150.9">6</text>
<text x="112.8" y="151.2" transform="rotate(-90 112.8 151.2)">4</text>
</g>
<g font-size="1.8" fill="#0f0f0f">
<text x="129.6" y="35">SDA</text>
<text x="129.6" y="32.5">SCL</text>
<text x="189.2" y="33.8">SDA</text>
<text x="77.5" y="40.1">IOREF</text>
<text x="84.6" y="36.1" transform="rotate(-90 84.6 36.1)">Vin</text>
<text x="128.6" y="37.6">AREF</text>
<text x="156.2" y="41.4">SDA</text>
<text x="156.2" y="38.8">SCL</text>
<text x="189.2" y="36.3">SCL</text>
<text x="77.5" y="42.6">~{RESET}</text>
<text x="133.3" y="45.2">D8</text>
<text x="133.3" y="47.7">D7</text>
<text x="133.3" y="42.6">D9</text>
<text x="133.3" y="50.3">D6</text>
<text x="133.3" y="52.8">D5</text>
<text x="45.7" y="57.9">A0</text>
<text x="63.5" y="57.9">A1</text>
<text x="133.3" y="55.3">D4</text>
<text x="77.5" y="65.5">A0</text>
<text x="133.3" y="65.5">D3</text>
<text x="71.5" y="70.6">IN_RIGHT</text>
<text x="77.5" y="68">A1</text>
<text x="133.3" y="70.6">D1</text>
<text x="133.3" y="68">D2</text>
<text x="160" y="70.6">BT1</text>
<text x="185.4" y="70.6">BT2</text>
<text x="72.7" y="73.1">IN_LEFT</text>
<text x="80" y="75.7">SDA/A4</text>
<text x="133.3" y="75.7">BT2</text>
<text x="133.3" y="73.1">D0</text>
<text x="80" y="78.2">SCL/A5</text>
<text x="128.1" y="83.3">RX/0</text>
<text x="128.4" y="80.7">TX/1</text>
<text x="133.3" y="78.2">BT1</text>
<text x="77.5" y="104.9">D0</text>
<text x="85.1" y="104.9">D1</text>
<text x="92.7" y="104.9">D2</text>
<text x="100.3" y="104.9">D3</text>
<text x="107.9" y="104.9">D4</text>
<text x="115.6" y="104.9">D5</text>
<text x="123.2" y="104.9">D6</text>
<text x="130.8" y="104.9">D7</text>
<text x="138.4" y="104.9">D8</text>
<text x="146" y="104.9">D9</text>
<text x="184.1" y="115">AUDIO_OUT</text>
<text x="224.8" y="118.8">IN_RIGHT</text>
<text x="224.8" y="122.7">IN_LEFT</text>
<text x="247.6" y="121.4">AUDIO_OUT</text>
</g>
<g font-size="1.8" fill="#0000c2">
<text x="127.2" y="47.9">*11</text>
<text x="128.2" y="42.8">13</text>
<text x="128.2" y="45.3">12</text>
<text x="127.2" y="50.4">*10</text>
<text x="128.3" y="52.9">*9</text>
<text x="128.8" y="55.5">8</text>
<text x="129.1" y="65.6">7</text>
<text x="83.1" y="70.7">A2</text>
<text x="128.1" y="68.2">*6</text>
<text x="128.1" y="70.7">*5</text>
<text x="83.1" y="73.3">A3</text>
<text x="128.1" y="75.8">*3</text>
<text x="129.1" y="73.3">4</text>
<text x="129.1" y="78.3">2</text>
<text x="79.8" y="85.6">*</text>
<text x="81.9" y="85.6">Indicates</text>
<text x="91.7" y="85.6">a</text>
<text x="94" y="85.6">PWM-capable</text>
<text x="108.3" y="85.6">pin</text>
<text x="138.5" y="136.8">DC OFFSET</text>
</g>
<g font-size="1.4" fill="#006464">
<text x="160" y="75.7">R1</text>
<text x="185.4" y="75.7">R2</text>
<text x="74.1" y="108.7">R4</text>
<text x="81.7" y="108.7">R6</text>
<text x="89.4" y="108.7">R8</text>
<text x="96.2" y="108.7">R10</text>
<text x="103.8" y="108.7">R12</text>
<text x="111.2" y="108.7">R14</text>
<text x="118.8" y="108.7">R16</text>
<text x="126.5" y="108.7">R18</text>
<text x="134.1" y="108.7">R20</text>
<text x="141.7" y="108.7">R22</text>
<text x="161" y="108.2">R24</text>
<text x="72.6" y="115">R3</text>
<text x="80.2" y="115.8">R5</text>
<text x="87.8" y="115.8">R7</text>
<text x="95.4" y="115.8">R9</text>
<text x="102.5" y="115.8">R11</text>
<text x="110.2" y="115.8">R13</text>
<text x="117.8" y="115.8">R15</text>
<text x="125.4" y="115.8">R17</text>
<text x="133" y="115.8">R19</text>
<text x="140.6" y="115.8">R21</text>
<text x="148.3" y="115.8">R23</text>
<text x="176.2" y="118.3">R27</text>
<text x="132.5" y="131.5">R25</text>
<text x="132.5" y="146.8">R26</text>
</g>
<g font-size="1.1" fill="#0000c2">
<text x="174" y="51.5">OLED</text>
<text x="174" y="52.7">128x64</text>
<text x="174" y="53.9">0.96</text>
<text x="177.4" y="53.9">Inch</text>
<text x="177.7" y="51.5">12864</text>
<text x="179.1" y="52.7">Pixel</text>
<text x="182.8" y="52.7">SSD1306</text>
<text x="188.8" y="52.7">Mini</text>
</g>
</svg>
